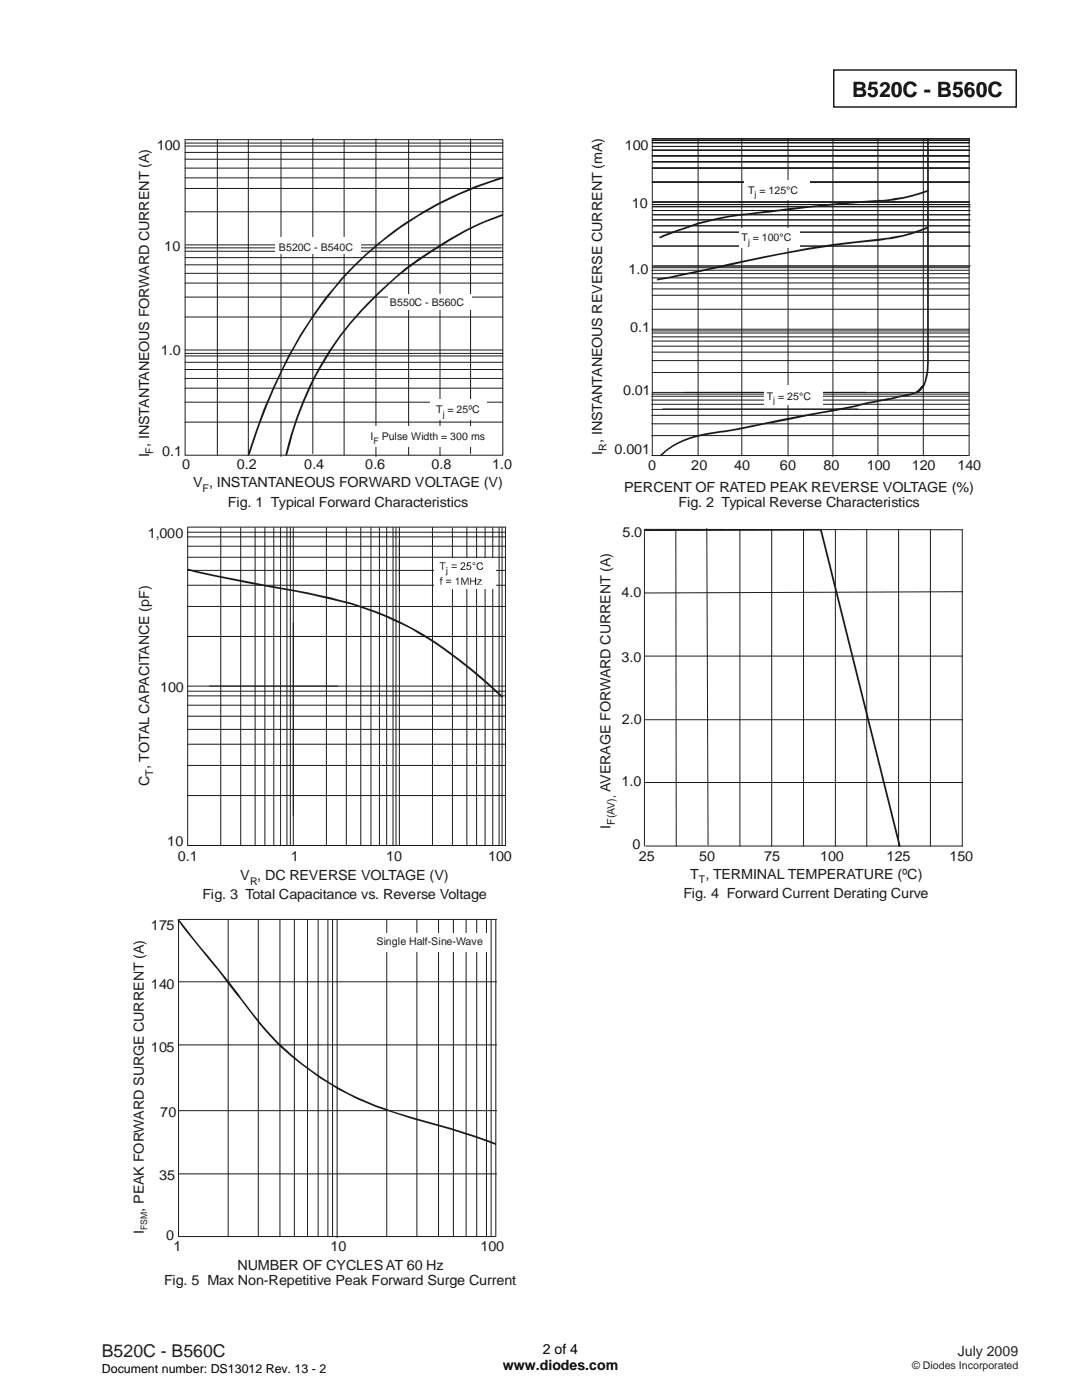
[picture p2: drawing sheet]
<svg xmlns="http://www.w3.org/2000/svg" width="216mm" height="279mm" viewBox="0 0 216 279" stroke-linecap="round" stroke-linejoin="round" font-family="sans-serif">
<path d="M166.4 14h36.4v7.4h-36.4z" fill="none" stroke="#000" stroke-width=".26"/>
<g fill="none" stroke="#1f1a17" stroke-width=".2">
<path d="M36.9 27.9h63.4v62.9h-63.4zM36.9 28.6h63.4M36.9 37.6h63.4M36.9 35.5h63.4M36.9 33.5h63.4M36.9 30.4h63.4M36.9 31.8h63.4M36.9 29.1h63.4M43.4 27.9v62.9M49.6 28v62.9M56.1 28v63.1M62.4 27.6v62.9"/>
<path d="M68.7 28v62.8M75 27.7v63.4M81.5 27.9v62.9M87.8 28v62.9M93.9 27.7v62.8M36.9 54.5h63.3M36.9 59.3h63.4M36.9 56.5h63.4M36.9 50.1h63.4M36.9 51.4h63.4M36.9 52.9h63.4M36.9 49.5h63.2"/>
<path d="M36.9 42.3h63.5M37 48.9h63.3M36.9 69.8h63.4M36.9 77.5h63.4M36.9 72.3h63.4M36.9 71h63.4M36.9 70.5h63.4M36.9 73.7h63.4M36.9 63.3h63.4M36.9 75.5h63.4M36.9 84.2h63.4M36.9 80.3h63.4"/>
</g>
<g fill="#fff">
<path d="M55 47.3h17.1v3.3h-17.1z"/>
<path d="M77.5 58.6h16.6v3.1h-16.6z"/>
<path d="M85.9 79.6h11.3v4.1h-11.3z"/>
<path d="M72.5 85.2h24.4v4h-24.4z"/>
</g>
<g fill="#1f1a17">
<path d="M63.7 73.2l.3 .2a67.5 67.5 0 0 0-6.7 17.5l-.4-.1a68.2 68.2 0 0 1 6.8-17.6zM73.2 60.6l1.6-1.7 .3 .3a57.6 57.6 0 0 0-11.1 14.2l-.3-.2a60.3 60.3 0 0 1 9.5-12.6zM74.8 58.9l.7-.6 .3 .2-.7 .7zM75.5 58.3l5.4-4.9 2.1-1.4 .1 .3a49.6 49.6 0 0 0-7.3 6.2zM83.1 51.8l.3 .4-.3 .1-.1-.3zM83.1 51.8l3-1.9a60.8 60.8 0 0 1 14.2-7.2l.1 .3a67.2 67.2 0 0 0-17 9.2z"/>
<path d="M66.6 57.4l.2 .2a91.6 91.6 0 0 0-15.5 28.6l-1.5 4.6-.3-.2a105.9 105.9 0 0 1 12.8-27.6l2.7-3.8zM70.5 53.1a68.6 68.6 0 0 1 24.4-16l5.4-1.9 .2 .4a69.5 69.5 0 0 0-33.7 22l-.2-.2 1.5-1.8z"/>
</g>
<g fill="none" stroke="#1f1a17" stroke-width=".2">
<path d="M130.2 28h63.3M130.2 33.5h63.3M130.2 31.1h63.3M130.2 29.2h63.3M130.2 30h63.3M130.2 28.5h63.3M130.2 36.3h63.3M130.2 32.3h63.3M139.3 27.7v63.1M148 27.7v63.2M157.2 27.7v63.3M166.2 27.7v63.4"/>
<path d="M175.2 27.7v63.1M184.2 27.7v63.3M193.4 27.7v63.1M193.5 27.7h-63.3v63.1M130.2 53.1h63.3M130.2 53.4h63.2M130.2 58.9h63.2M130.2 57.7h63.2M130.2 56.5h63.2M130.2 54.6h63.2M130.2 55.5h63.2M130.2 40.8h63.3"/>
<path d="M130.2 46.3h63.3M130.2 43.9h63.3M130.2 42h63.3M130.2 42.9h63.3M130.2 41.3h63.3M130.2 49.1h63.3M130.2 40.3h63.3M130.3 45.1h63.2M130.1 79.8h63.3M130.1 79.1h63.3M130.1 78.7h63.3M130.1 65.7h63.3"/>
<path d="M130.2 72h63.2M130.2 70.3h63.2M130.2 78.3h63.2M130.2 66.5h63.2M130.2 67.2h63.2M130.2 68.1h63.2M130.2 74.3h63.2M130.2 69.1h63.2M130.2 66h63.2M130.2 61.7h63.2M130.1 90.9h63.3M130.1 86.9h63.3"/>
<path d="M130.1 82.9h63.3M130.1 84.6h63.3M130.1 80.7h63.3M130.1 81.7h63.3"/>
</g>
<g fill="#fff">
<path d="M148.6 35.8h13v4h-13z"/>
<path d="M147.4 45.5h12.2v3.9h-12.2z"/>
<path d="M152.5 77h11.6v3.8h-11.6z"/>
</g>
<path d="M132.3 81.6h38.9" fill="none" stroke="#1f1a17" stroke-width=".2"/>
<g fill="#1f1a17">
<path d="M184.1 76.9v-.1l.3 .3zM184.1 76.9l.3 .1a3.5 3.5 0 0 1-1.5 1.6l.1-.5 1.1-1.2 .2 .2-1.5 1.5zM184.1 76.9l.1 .1zM184.2 76.6l.4 .2-.2 .2-.3-.1zM185 72.2h.3a11.8 11.8 0 0 1-.7 4.6l-.4-.2 .3-.5 .4-2.1zM185 68.8h.3v3.4h-.3zM185 39.9h.3v28.9h-.3zM185 27.6h.3v12.3h-.3z"/>
<path d="M131.1 55.6l.1 .4zM131.1 55.6l11.2-2.3 .1 .4-11.2 2.3zM142.3 53.3a245.9 245.9 0 0 1 32.8-5.6v.4a201.1 201.1 0 0 0-24.5 3.8l-8.2 1.8zM175.1 47.7l.1 .4zM175.1 47.7l1.5-.2v.3l-1.4 .3zM176.6 47.5l1.5-.3v.5l-1.5 .1zM178.1 47.2a26.3 26.3 0 0 0 7-2l.2 .4a33.7 33.7 0 0 1-7.2 2.1z"/>
<path d="M131.5 47.2l.8-.3 .1 .3-.7 .4zM132.3 46.9l3.2-1.2a55.7 55.7 0 0 1 12.3-3v.3a56.5 56.5 0 0 0-15.4 4.2zM147.8 42.7v.3zM147.8 42.7l7.4-.9 .1 .4-7.5 .8zM155.2 41.8l12.6-1.3 7.6-.6v.3l-8.9 .7-11.2 1.3zM175.4 39.9v.3zM175.4 39.9l1.6-.1v.4h-1.6zM177 39.8l1.4-.2 .1 .4-1.5 .2zM178.4 39.8l.1 .2zM178.4 39.6a29 29 0 0 0 6.9-1.7v.3a35.6 35.6 0 0 1-6.8 1.8z"/>
<path d="M131.7 90.8a17.5 17.5 0 0 1 10.5-4.5l1.5-.3 .1 .3a22.1 22.1 0 0 0-10.4 3.4l-1.5 1.4zM143.7 86l3.8-.6 .1 .3-3.8 .6zM147.5 85.4l.1 .2zM147.5 85.4l.1 .3zM147.6 85.6v.1zM147.5 85.4l3.3-.7v.4l-2.4 .5-.8 .1zM150.8 84.7l16.3-3.2v.5l-16.3 3.1zM167.1 81.5v.5zM167.1 81.5l4.9-1v.4l-4.9 1.1zM172 80.5l3.6-.7 .1 .3-3.7 .8zM175.6 79.8v.1zM175.6 79.8l.1 .3zM175.6 79.9l.1 .2zM175.6 79.8l2.8-.6 .1 .4-2.8 .5zM178.4 79.2l1.9-.4v.4l-1.8 .4zM180.3 78.8l.2-.1 .1 .5h-.3zM180.5 78.7a4.3 4.3 0 0 0 3.6-1.8l.3 .1a5.3 5.3 0 0 1-3.8 2.2z"/>
</g>
<g fill="none" stroke="#1f1a17" stroke-width=".2">
<path d="M130.1 53.9h63.2M37.4 116.8h63.5M37.4 106.2h63.5M37.4 105.3v63.4h63.5v-63.4M37.4 109h63.5M37.4 111.2h63.5M37.4 107.1h63.5M37.4 113.8h63.5M37.4 105.2h63.5M44 105.3v63.4M48 105.3v63.4M50.9 105.3v63.4"/>
<path d="M52.9 105.3v63.4M54.6 105.3v63.4M56 105.3v63.4M57.3 105.3v63.4M57.9 105.3v63.4M58.5 105.3v63.4M65.1 105.3v63.4M69.1 105.3v63.4M72 105.3v63.4M74 105.3v63.4M75.7 105.3v63.4M77.2 105.3v63.4"/>
<path d="M78.4 105.3v63.4M79 105.3v63.4M79.7 105.3v63.4M86.3 105.3v63.4M90.3 105.4v63.3M93.2 105.3v63.4M95.1 105.3v63.4M96.8 105.3v63.4M98.3 105.3v63.4M99.6 105.3v63.4M100.2 105.3v63.4M37.4 121h63.5"/>
<path d="M37.4 136.9h63.5M37.4 138.9h63.5M37.4 137.9h63.5M37.4 127h63.5M37.4 158.8h63.5M37.4 148.5h63.5M37.4 140.7h63.5M37.4 152.8h63.5M37.4 142.9h63.5M37.4 145.6h63.5"/>
</g>
<path d="M37.5 113.5l5.8 1.3 11.2 2.2-.1 .3-10-1.9-7-1.6zM54.5 117l11.3 2.2 6.3 1.7-.1 .4-2-.7-7.7-1.8-7.9-1.5zM72.1 120.9a59.3 59.3 0 0 1 13.4 6.3l-.1 .3a65.8 65.8 0 0 0-13.4-6.2zM85.5 127.2l6.5 4.6a99.7 99.7 0 0 1 8.4 7.2l-.3 .2-3.8-3.4-3.6-3-3.7-2.8-3.6-2.5z" fill="#1f1a17"/>
<path d="M86.6 111.3h12.3v6.2h-12.3z" fill="#fff"/>
<g fill="#1f1a17">
<path d="M87.7 112.2h1.2v.2h-.5v1.3h-.2v-1.3h-.5z" fill-rule="evenodd"/>
<path d="M90.1 112.6h1v.2h-1zM90.1 113.2h1v.1h-1z" fill-rule="evenodd"/>
<path d="M92.1 112.3l.5-.1 .2 .3a1.19 1.19 0 0 1-.7 1l.8 .1v.1h-1l.1-.3 .6-.7-.1-.3h-.3l-.1 .2h-.2z" fill-rule="evenodd"/>
<path d="M93.2 112.2h.8v.2h-.6l-.1 .4 .3-.1 .3 .2 .2 .3-.4 .5h-.4l-.2-.2v-.2h.1l.1 .3 .3 .1 .2-.3v-.3l-.1-.2-.6 .2z" fill-rule="evenodd"/>
<path d="M94.4 112.2l.4 .2-.1 .3a.29 .29 0 0 1-.4-.1 .29 .29 0 0 1 .1-.4zM94.4 112.4v.2h.4v-.2z" fill-rule="evenodd"/>
<path d="M95.3 112.4l.7-.2 .4 .4-.2 .1-.1-.1a.55 .55 0 0 0-.8 .1 .55 .55 0 0 0 .2 .8l.4 .1 .3-.2v-.2h.3l-.1 .3a.73 .73 0 0 1-1.1 .1 1.05 1.05 0 0 1 0-1.2z" fill-rule="evenodd"/>
<path d="M87.9 115.3l.4-.1v.2h-.2v.2h.2v.2h-.2v.9h-.2v-.9h-.2v-.2h.2z" fill-rule="evenodd"/>
<path d="M89 115.7h1v.2h-1zM89 116.1h1v.2h-1z" fill-rule="evenodd"/>
<path d="M91.4 115.2l.1 1.5h-.2v-1.2l-.3 .3z" fill-rule="evenodd"/>
<path d="M92.1 115.3h.2l.4 1.2 .5-1.2h.3v1.4h-.2v-1.3l-.5 1.3h-.2l-.4-1.3v1.3h-.1z" fill-rule="evenodd"/>
<path d="M93.8 115.3h.2v.6h.8v-.6h.2v1.4h-.2v-.7h-.8v.7h-.2z" fill-rule="evenodd"/>
<path d="M95.3 115.6h.8l-.7 1 .8 .1h-1l.7-.9h-.6z" fill-rule="evenodd"/>
<path d="M89.1 113.2h.2v.2h-.2zM89.1 113.6h.2v1.2l-.4 .1v-.2h.2z" fill-rule="evenodd"/>
</g>
<g fill="none" stroke="#1f1a17" stroke-width=".2">
<path d="M128.6 105.6l63.5 .1M128.6 105.7v63.1M134.9 105.7v63.1M141 105.5l.3 63.1M147.6 105.7v63.1M154 105.7v63.1M160.3 105.7v63.1M166.7 105.7v63.1M173 105.7v63.1M179.3 105.7v63.1M185.7 105.7v63.1M192 105.7v63.1"/>
<path d="M192.1 118.1l-63.5 .2M128.6 130.9h63.5M128.6 156.2h63.5M128.6 143.6h63.5M128.8 168.8h63.3"/>
</g>
<path d="M128.6 105.6h35.2v.3l-35.2 .1zM163.8 105.6h.2v.1h-.2zM163.6 105.8l.4-.1 15.7 63.2-.3 .1z" fill="#1f1a17"/>
<g fill="none" stroke="#1f1a17" stroke-width=".2">
<path d="M35.6 183.6v63.2h63.2M35.6 183.5h63.5M35.6 195.9h63.5M45.5 183.6v63.2M51.5 183.6v63.2M55.9 183.6v63.2M58.7 183.6v63.2M61.4 183.6v63.2M63.5 183.6v63.2M65.4 183.6v63.2M66.4 183.6v63.2M67.3 183.5v63.5"/>
<path d="M77.2 183.6v63.2M83.2 183.6v63.2M87.5 183.6v63.2M90.5 183.6v63.2M93 183.6v63.2M95.1 183.6v63.2M97.1 183.6v63.2M98 183.6v63.2M98.9 183.6v63.2M35.6 208.5h63.5M35.6 221.7h63.5M35.6 234.3h63.5"/>
</g>
<path d="M73.9 186.2h23.7v3.7h-23.7z" fill="#fff"/>
<path d="M35.5 183.7l.2-.2zM35.5 183.7l.1-.1zM35.5 183.7l.2-.2 5.9 7.3-.3 .2zM41.6 190.8l4.2 5.2-.4 .3-4.1-5.3zM45.4 196.3l.4-.3 2.3 3.1-.3 .1zM47.8 199.2l.3-.1a68.8 68.8 0 0 0 8.2 9.6l-.3 .3a68.8 68.8 0 0 1-8.2-9.8zM56.3 208.7a57.3 57.3 0 0 0 22.2 13.1l7.3 2.1-.1 .4a115.1 115.1 0 0 1-14.5-4.9 61 61 0 0 1-15.2-10.4zM85.8 223.9l5.5 1.6 5 1.7 2.7 1-.1 .3-6.7-2.3-6.5-1.9z" fill="#1f1a17"/>
<text font-size="4.2" x="170" y="19.3">B520C - B560C</text>
<text font-size="3.5" fill="#231f20" x="20.3" y="270.9">B520C - B560C</text>
<g font-size="2.8" fill="#1f1a17">
<text x="31.3" y="30">100</text>
<text x="124.7" y="30">100</text>
<text x="126.1" y="41.5">10</text>
<text x="32.8" y="50.1">10</text>
<text x="125.4" y="54.6">1.0</text>
<text x="32.1" y="70.8">1.0</text>
<text x="125.8" y="66.3">0.1</text>
<text x="124.3" y="78.9">0.01</text>
<text x="29.7" y="91.3" transform="rotate(-90 29.7 91.3)">I , INSTANTANEOUS FORWARD CURRENT (A)</text>
<text x="32.4" y="90.9">0.1</text>
<text x="36.3" y="93.6">0</text>
<text x="47.3" y="93.6">0.2</text>
<text x="60.7" y="93.6">0.4</text>
<text x="72.9" y="93.6">0.6</text>
<text x="86.1" y="93.6">0.8</text>
<text x="98.2" y="93.6">1.0</text>
<text x="120.2" y="90.7" transform="rotate(-90 120.2 90.7)">I , INSTANTANEOUS REVERSE CURRENT (mA)</text>
<text x="122.6" y="90.6">0.001</text>
<text x="129.3" y="93.9">0</text>
<text x="137.9" y="93.9">20</text>
<text x="146.5" y="93.9">40</text>
<text x="155.6" y="93.9">60</text>
<text x="164.3" y="93.9">80</text>
<text x="173" y="93.9">100</text>
<text x="181.9" y="93.9">120</text>
<text x="191.1" y="93.9">140</text>
<text x="38.5" y="97.3">V , INSTANTANEOUS FORWARD VOLTAGE (V)</text>
<text x="45.5" y="101.1">Fig. 1 Typical Forward Characteristics</text>
<text x="124.6" y="98.1">PERCENT OF RATED PEAK REVERSE VOLTAGE (%)</text>
<text x="135.4" y="101.2">Fig. 2 Typical Reverse Characteristics</text>
<text x="29.5" y="107.3">1,000</text>
<text x="124.2" y="107.2">5.0</text>
<text x="124" y="119.2">4.0</text>
<text x="124" y="132">3.0</text>
<text x="31.9" y="138.2">100</text>
<text x="124.1" y="144.5">2.0</text>
<text x="29.7" y="156.8" transform="rotate(-90 29.7 156.8)">C , TOTAL CAPACITANCE (pF)</text>
<text x="121.8" y="158" transform="rotate(-90 121.8 158)">AVERAGE FORWARD CURRENT (A)</text>
<text x="124" y="156.9">1.0</text>
<text x="121.8" y="165.5" transform="rotate(-90 121.8 165.5)">I</text>
<text x="33.4" y="168.9">10</text>
<text x="35.5" y="171.9">0.1</text>
<text x="58" y="171.9">1</text>
<text x="77.1" y="171.9">10</text>
<text x="97.4" y="171.9">100</text>
<text x="126.2" y="169.4">0</text>
<text x="127.5" y="171.8">25</text>
<text x="139.5" y="171.8">50</text>
<text x="152.5" y="171.8">75</text>
<text x="163.6" y="171.8">100</text>
<text x="176.9" y="171.8">125</text>
<text x="189.5" y="171.8">150</text>
<text x="40.4" y="179.5">Fig. 3 Total Capacitance vs. Reverse Voltage</text>
<text x="47.9" y="175.7">V , DC REVERSE VOLTAGE (V)</text>
<text x="136.4" y="179.3">Fig. 4 Forward Current Derating Curve</text>
<text x="137.7" y="175.5">T , TERMINAL TEMPERATURE (ºC)</text>
<text x="30.1" y="185.7">175</text>
<text x="30.1" y="197.3">140</text>
<text x="30.1" y="209.9">105</text>
<text x="32" y="222.9">70</text>
<text x="31.7" y="235.5">35</text>
<text x="28.7" y="241.8" transform="rotate(-90 28.7 241.8)">, PEAK FORWARD SURGE CURRENT (A)</text>
<text x="28.7" y="246.3" transform="rotate(-90 28.7 246.3)">I</text>
<text x="33.2" y="247.5">0</text>
<text x="34.6" y="249.7">1</text>
<text x="65.9" y="249.7">10</text>
<text x="95.9" y="249.7">100</text>
<text x="32.7" y="256.5">Fig. 5 Max Non-Repetitive Peak Forward Surge Current</text>
<text x="47.4" y="253.4">NUMBER OF CYCLES AT 60 Hz</text>
</g>
<g font-size="2.8">
<text x="100.3" y="273.5">www.diodes.com</text>
<text x="108.3" y="270.2">2 of 4</text>
</g>
<text font-size="2.8" fill="#231f20" x="191.1" y="270.6">July 2009</text>
<text font-size="2.5" x="20.3" y="274">Document number: DS13012 Rev. 13 - 2</text>
<g font-size="2.1" fill="#1f1a17">
<text x="149.3" y="38.6">T = 125°C</text>
<text x="55.6" y="50.1">B520C - B540C</text>
<text x="147.9" y="48.1">T = 100°C</text>
<text x="77.8" y="61">B550C - B560C</text>
<text x="87" y="82.5">T = 25ºC</text>
<text x="153" y="79.8">T = 25°C</text>
<text x="73.9" y="87.9">I</text>
<text x="76.2" y="87.9">Pulse Width = 300 ms</text>
<text x="121" y="90" transform="rotate(-90 121 90)">R</text>
<text x="30.6" y="90.5" transform="rotate(-90 30.6 90.5)">F</text>
<text x="40.4" y="98.1">F</text>
<text x="30.6" y="154.8" transform="rotate(-90 30.6 154.8)">T</text>
<text x="122.7" y="164.6" transform="rotate(-90 122.7 164.6)">F(AV),</text>
<text x="49.9" y="176.5">R</text>
<text x="139.4" y="176.3">T</text>
<text x="75.1" y="188.7">Single Half-Sine-Wave</text>
</g>
<text font-size="2.1" fill="#231f20" x="182" y="273.2">© Diodes Incorporated</text>
<g font-size="1.8" fill="#1f1a17">
<text x="150.6" y="39.3">j</text>
<text x="149.3" y="48.9">j</text>
<text x="88.4" y="83.2">j</text>
<text x="154.3" y="80.4">j</text>
<text x="74.5" y="88.6">F</text>
<text x="29.4" y="245.5" transform="rotate(-90 29.4 245.5)">FSM</text>
</g>
</svg>
